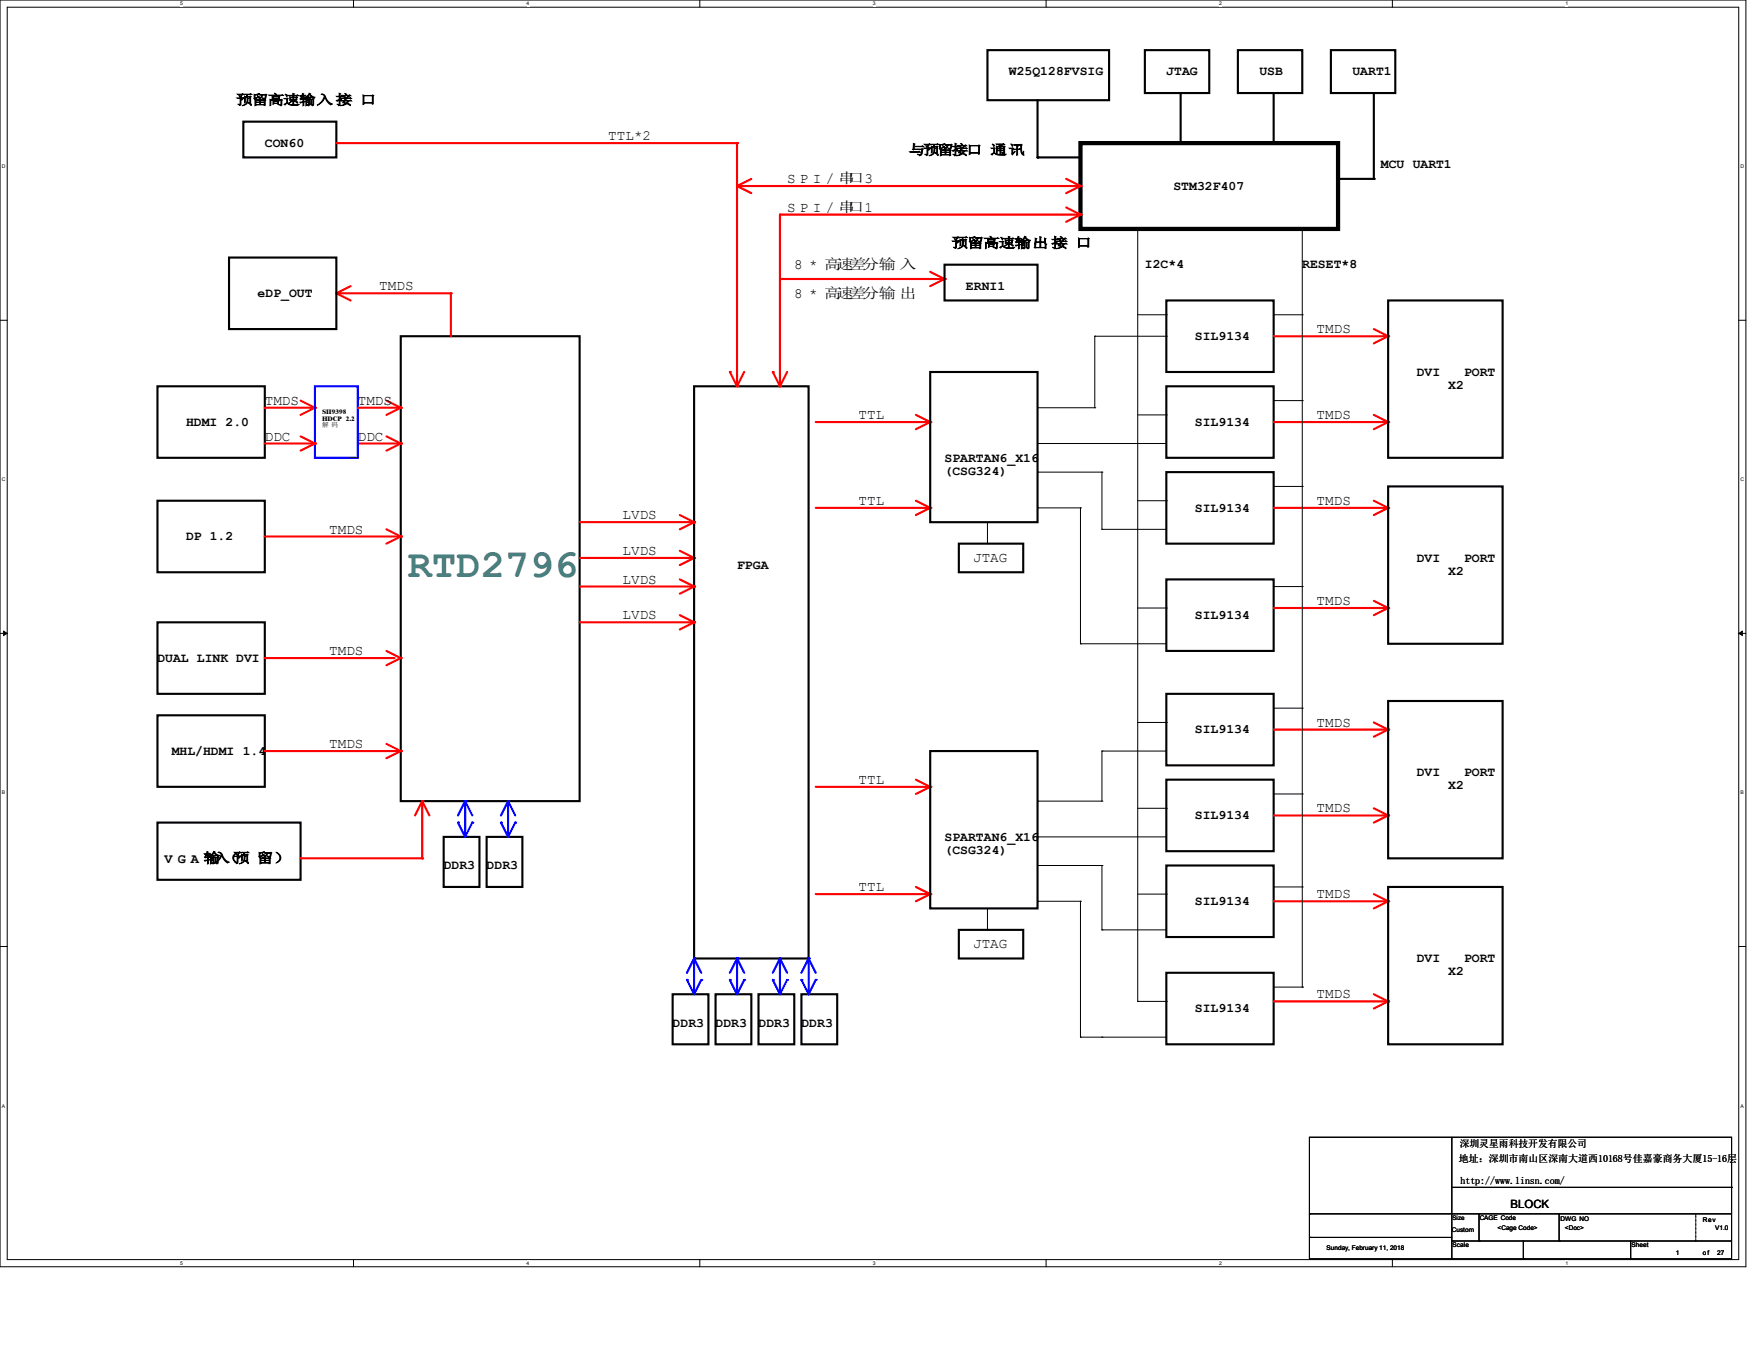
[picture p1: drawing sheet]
<svg xmlns="http://www.w3.org/2000/svg" width="1118mm" height="864mm" viewBox="0 0 1118 864" stroke-linecap="round" stroke-linejoin="round" font-family="sans-serif">
<path d="M0 0h1116v810h-1116zM5 5h1106v800h-1106z" fill="none" stroke="#000" stroke-width=".64"/>
<g fill="#fff">
<path d="M115 1h2v3h-2z"/>
<path d="M115 806h2v3h-2z"/>
</g>
<path d="M226 0v5M226 805v5" fill="none" stroke="#000" stroke-width=".64"/>
<g fill="#fff">
<path d="M337 1h1v3h-1z"/>
<path d="M337 806h1v3h-1z"/>
</g>
<path d="M447 0v5M447 805v5" fill="none" stroke="#000" stroke-width=".64"/>
<g fill="#fff">
<path d="M558 1h2v3h-2z"/>
<path d="M558 806h2v3h-2z"/>
</g>
<path d="M668 0v5M668 805v5" fill="none" stroke="#000" stroke-width=".64"/>
<g fill="#fff">
<path d="M779 1h2v3h-2z"/>
<path d="M779 806h2v3h-2z"/>
</g>
<path d="M890 0v5M890 805v5" fill="none" stroke="#000" stroke-width=".64"/>
<g fill="#fff">
<path d="M1000 1h2v3h-2z"/>
<path d="M1000 806h2v3h-2z"/>
<path d="M1 105h3v3h-3z"/>
<path d="M1112 105h3v3h-3z"/>
<path d="M1 305h3v3h-3z"/>
<path d="M1112 305h3v3h-3z"/>
</g>
<path d="M0 205h5M1111 205h5" fill="none" stroke="#000" stroke-width=".64"/>
<g fill="#fff">
<path d="M1 505h2v3h-2z"/>
<path d="M1112 505h2v3h-2z"/>
</g>
<path d="M0 405h5M1111 405h5" fill="none" stroke="#000" stroke-width=".64"/>
<path d="M2 404l3 1-3 1zM1111 405l2-1v2z" fill="#000" stroke="#000" stroke-width=".64"/>
<g fill="#fff">
<path d="M1 705h2v4h-2z"/>
<path d="M1112 705h2v4h-2z"/>
</g>
<path d="M0 605h5M1111 605h5" fill="none" stroke="#000" stroke-width=".64"/>
<path d="M256 215h114v297h-114zM101 247h68v46h-68z" fill="none" stroke="#000" stroke-width="1.4"/>
<path d="M169 261h32" fill="none" stroke="#f00" stroke-width="1.4"/>
<circle cx="201" cy="261" r=".7" fill="#f00"/>
<path d="M192 256l9 5" fill="none" stroke="#f00" stroke-width="1.4"/>
<circle cx="201" cy="261" r=".7" fill="#f00"/>
<path d="M201 261l-9 4" fill="none" stroke="#f00" stroke-width="1.4"/>
<circle cx="201" cy="261" r=".7" fill="#f00"/>
<path d="M101 320h68v46h-68z" fill="none" stroke="#000" stroke-width="1.4"/>
<path d="M169 343h87" fill="none" stroke="#f00" stroke-width="1.4"/>
<circle cx="256" cy="343" r=".7" fill="#f00"/>
<path d="M247 338l9 5" fill="none" stroke="#f00" stroke-width="1.4"/>
<circle cx="256" cy="343" r=".7" fill="#f00"/>
<path d="M256 343l-9 5" fill="none" stroke="#f00" stroke-width="1.4"/>
<circle cx="256" cy="343" r=".7" fill="#f00"/>
<path d="M101 398h68v46h-68z" fill="none" stroke="#000" stroke-width="1.4"/>
<path d="M169 421h83" fill="none" stroke="#f00" stroke-width="1.4"/>
<circle cx="252" cy="421" r=".7" fill="#f00"/>
<path d="M247 416l9 5" fill="none" stroke="#f00" stroke-width="1.4"/>
<circle cx="256" cy="421" r=".7" fill="#f00"/>
<path d="M256 421l-9 4" fill="none" stroke="#f00" stroke-width="1.4"/>
<circle cx="256" cy="421" r=".7" fill="#f00"/>
<path d="M434 352l10 5" fill="none" stroke="#f00" stroke-width="1.4"/>
<circle cx="444" cy="357" r=".7" fill="#f00"/>
<path d="M370 357h74" fill="none" stroke="#f00" stroke-width="1.4"/>
<circle cx="444" cy="357" r=".7" fill="#f00"/>
<path d="M444 357l-10 4" fill="none" stroke="#f00" stroke-width="1.4"/>
<circle cx="444" cy="357" r=".7" fill="#f00"/>
<path d="M444 247h73v366h-73z" fill="none" stroke="#000" stroke-width="1.4"/>
<path d="M521 270h73" fill="none" stroke="#f00" stroke-width="1.4"/>
<circle cx="594" cy="270" r=".7" fill="#f00"/>
<path d="M585 265l9 5" fill="none" stroke="#f00" stroke-width="1.4"/>
<circle cx="594" cy="270" r=".7" fill="#f00"/>
<path d="M594 270l-9 4" fill="none" stroke="#f00" stroke-width="1.4"/>
<circle cx="594" cy="270" r=".7" fill="#f00"/>
<path d="M521 325h73" fill="none" stroke="#f00" stroke-width="1.4"/>
<circle cx="594" cy="325" r=".7" fill="#f00"/>
<path d="M585 320l9 5" fill="none" stroke="#f00" stroke-width="1.4"/>
<circle cx="594" cy="325" r=".7" fill="#f00"/>
<path d="M594 325l-9 4" fill="none" stroke="#f00" stroke-width="1.4"/>
<circle cx="594" cy="325" r=".7" fill="#f00"/>
<path d="M284 535h22v32h-22zM311 535h23v32h-23z" fill="none" stroke="#000" stroke-width="1.4"/>
<path d="M297 512v23" fill="none" stroke="#00f" stroke-width="1.4"/>
<circle cx="297" cy="512" r=".7" fill="#00f"/>
<path d="M297 512l-4 9" fill="none" stroke="#00f" stroke-width="1.4"/>
<circle cx="297" cy="512" r=".7" fill="#00f"/>
<path d="M297 512l5 9" fill="none" stroke="#00f" stroke-width="1.4"/>
<circle cx="297" cy="512" r=".7" fill="#00f"/>
<path d="M293 526l4 9" fill="none" stroke="#00f" stroke-width="1.4"/>
<circle cx="293" cy="526" r=".7" fill="#00f"/>
<path d="M302 526l-5 9" fill="none" stroke="#00f" stroke-width="1.4"/>
<circle cx="302" cy="526" r=".7" fill="#00f"/>
<path d="M325 512v23" fill="none" stroke="#00f" stroke-width="1.4"/>
<circle cx="325" cy="512" r=".7" fill="#00f"/>
<path d="M325 512l-5 9" fill="none" stroke="#00f" stroke-width="1.4"/>
<circle cx="325" cy="512" r=".7" fill="#00f"/>
<path d="M325 512l4 9" fill="none" stroke="#00f" stroke-width="1.4"/>
<circle cx="325" cy="512" r=".7" fill="#00f"/>
<path d="M320 526l5 9" fill="none" stroke="#00f" stroke-width="1.4"/>
<circle cx="320" cy="526" r=".7" fill="#00f"/>
<path d="M329 526l-4 9" fill="none" stroke="#00f" stroke-width="1.4"/>
<circle cx="329" cy="526" r=".7" fill="#00f"/>
<path d="M434 329l10 5" fill="none" stroke="#f00" stroke-width="1.4"/>
<circle cx="444" cy="334" r=".7" fill="#f00"/>
<path d="M370 334h74" fill="none" stroke="#f00" stroke-width="1.4"/>
<circle cx="444" cy="334" r=".7" fill="#f00"/>
<path d="M444 334l-10 4" fill="none" stroke="#f00" stroke-width="1.4"/>
<circle cx="444" cy="334" r=".7" fill="#f00"/>
<path d="M434 370l10 5" fill="none" stroke="#f00" stroke-width="1.4"/>
<circle cx="444" cy="375" r=".7" fill="#f00"/>
<path d="M370 375h74" fill="none" stroke="#f00" stroke-width="1.4"/>
<circle cx="444" cy="375" r=".7" fill="#f00"/>
<path d="M444 375l-10 5" fill="none" stroke="#f00" stroke-width="1.4"/>
<circle cx="444" cy="375" r=".7" fill="#f00"/>
<path d="M434 393l10 5" fill="none" stroke="#f00" stroke-width="1.4"/>
<circle cx="444" cy="398" r=".7" fill="#f00"/>
<path d="M370 398h74" fill="none" stroke="#f00" stroke-width="1.4"/>
<circle cx="444" cy="398" r=".7" fill="#f00"/>
<path d="M444 398l-10 4" fill="none" stroke="#f00" stroke-width="1.4"/>
<circle cx="444" cy="398" r=".7" fill="#f00"/>
<path d="M498 178h106" fill="none" stroke="#f00" stroke-width="1.4"/>
<circle cx="604" cy="178" r=".7" fill="#f00"/>
<path d="M594 174l10 4" fill="none" stroke="#f00" stroke-width="1.4"/>
<circle cx="604" cy="178" r=".7" fill="#f00"/>
<path d="M604 178l-10 5" fill="none" stroke="#f00" stroke-width="1.4"/>
<circle cx="604" cy="178" r=".7" fill="#f00"/>
<path d="M215 187h73" fill="none" stroke="#f00" stroke-width="1.4"/>
<circle cx="215" cy="187" r=".7" fill="#f00"/>
<path d="M224 183l-9 4" fill="none" stroke="#f00" stroke-width="1.4"/>
<circle cx="215" cy="187" r=".7" fill="#f00"/>
<path d="M215 187l9 5" fill="none" stroke="#f00" stroke-width="1.4"/>
<circle cx="215" cy="187" r=".7" fill="#f00"/>
<path d="M146 165h69v45h-69z" fill="none" stroke="#000" stroke-width="1.4"/>
<path d="M288 187v28" fill="none" stroke="#f00" stroke-width="1.4"/>
<circle cx="288" cy="187" r=".7" fill="#f00"/>
<path d="M101 457h68v46h-68z" fill="none" stroke="#000" stroke-width="1.4"/>
<path d="M169 480h87" fill="none" stroke="#f00" stroke-width="1.4"/>
<circle cx="256" cy="480" r=".7" fill="#f00"/>
<path d="M247 476l9 4" fill="none" stroke="#f00" stroke-width="1.4"/>
<circle cx="256" cy="480" r=".7" fill="#f00"/>
<path d="M256 480l-9 5" fill="none" stroke="#f00" stroke-width="1.4"/>
<circle cx="256" cy="480" r=".7" fill="#f00"/>
<path d="M229 284h27" fill="none" stroke="#f00" stroke-width="1.4"/>
<circle cx="256" cy="284" r=".7" fill="#f00"/>
<path d="M247 279l9 5" fill="none" stroke="#f00" stroke-width="1.4"/>
<circle cx="256" cy="284" r=".7" fill="#f00"/>
<path d="M256 284l-9 4" fill="none" stroke="#f00" stroke-width="1.4"/>
<circle cx="256" cy="284" r=".7" fill="#f00"/>
<path d="M201 247h28v46h-28z" fill="none" stroke="#00f" stroke-width="1.4"/>
<path d="M224 293h5" fill="none" stroke="#000" stroke-width=".64"/>
<circle cx="229" cy="293" r=".2" fill="#000"/>
<path d="M169 284h32" fill="none" stroke="#f00" stroke-width="1.4"/>
<circle cx="201" cy="284" r=".7" fill="#f00"/>
<path d="M192 279l9 5" fill="none" stroke="#f00" stroke-width="1.4"/>
<circle cx="201" cy="284" r=".7" fill="#f00"/>
<path d="M201 284l-9 4" fill="none" stroke="#f00" stroke-width="1.4"/>
<circle cx="201" cy="284" r=".7" fill="#f00"/>
<path d="M229 261h27" fill="none" stroke="#f00" stroke-width="1.4"/>
<circle cx="256" cy="261" r=".7" fill="#f00"/>
<path d="M247 256l9 5" fill="none" stroke="#f00" stroke-width="1.4"/>
<circle cx="256" cy="261" r=".7" fill="#f00"/>
<path d="M256 261l-9 4" fill="none" stroke="#f00" stroke-width="1.4"/>
<circle cx="256" cy="261" r=".7" fill="#f00"/>
<path d="M101 526h91v36h-91z" fill="none" stroke="#000" stroke-width="1.4"/>
<path d="M192 549h78" fill="none" stroke="#f00" stroke-width="1.4"/>
<circle cx="270" cy="549" r=".7" fill="#f00"/>
<path d="M270 512v37" fill="none" stroke="#f00" stroke-width="1.4"/>
<circle cx="270" cy="512" r=".7" fill="#f00"/>
<path d="M270 512l-5 9" fill="none" stroke="#f00" stroke-width="1.4"/>
<circle cx="270" cy="512" r=".7" fill="#f00"/>
<path d="M270 512l4 9" fill="none" stroke="#f00" stroke-width="1.4"/>
<circle cx="270" cy="512" r=".7" fill="#f00"/>
<path d="M155 78h60v23h-60z" fill="none" stroke="#000" stroke-width="1.4"/>
<path d="M471 91v156" fill="none" stroke="#f00" stroke-width="1.4"/>
<circle cx="471" cy="91" r=".7" fill="#f00"/>
<path d="M466 238l5 9" fill="none" stroke="#f00" stroke-width="1.4"/>
<circle cx="466" cy="238" r=".7" fill="#f00"/>
<path d="M476 238l-5 9" fill="none" stroke="#f00" stroke-width="1.4"/>
<circle cx="471" cy="247" r=".7" fill="#f00"/>
<path d="M215 91h256" fill="none" stroke="#f00" stroke-width="1.4"/>
<circle cx="471" cy="91" r=".7" fill="#f00"/>
<path d="M498 137v110" fill="none" stroke="#f00" stroke-width="1.4"/>
<circle cx="498" cy="137" r=".7" fill="#f00"/>
<path d="M494 238l4 9" fill="none" stroke="#f00" stroke-width="1.4"/>
<circle cx="494" cy="238" r=".7" fill="#f00"/>
<path d="M503 238l-5 9" fill="none" stroke="#f00" stroke-width="1.4"/>
<circle cx="498" cy="247" r=".7" fill="#f00"/>
<path d="M604 169h59v23h-59zM745 192h69v46h-69zM745 247h69v46h-69zM745 302h69v46h-69zM745 370h69v46h-69z" fill="none" stroke="#000" stroke-width="1.4"/>
<path d="M814 215h73" fill="none" stroke="#f00" stroke-width="1.4"/>
<circle cx="887" cy="215" r=".7" fill="#f00"/>
<path d="M878 210l9 5" fill="none" stroke="#f00" stroke-width="1.4"/>
<circle cx="887" cy="215" r=".7" fill="#f00"/>
<path d="M887 215l-9 4" fill="none" stroke="#f00" stroke-width="1.4"/>
<circle cx="887" cy="215" r=".7" fill="#f00"/>
<path d="M814 270h73" fill="none" stroke="#f00" stroke-width="1.4"/>
<circle cx="887" cy="270" r=".7" fill="#f00"/>
<path d="M878 265l9 5" fill="none" stroke="#f00" stroke-width="1.4"/>
<circle cx="887" cy="270" r=".7" fill="#f00"/>
<path d="M887 270l-9 4" fill="none" stroke="#f00" stroke-width="1.4"/>
<circle cx="887" cy="270" r=".7" fill="#f00"/>
<path d="M814 325h73" fill="none" stroke="#f00" stroke-width="1.4"/>
<circle cx="887" cy="325" r=".7" fill="#f00"/>
<path d="M878 320l9 5" fill="none" stroke="#f00" stroke-width="1.4"/>
<circle cx="887" cy="325" r=".7" fill="#f00"/>
<path d="M887 325l-9 4" fill="none" stroke="#f00" stroke-width="1.4"/>
<circle cx="887" cy="325" r=".7" fill="#f00"/>
<path d="M814 389h73" fill="none" stroke="#f00" stroke-width="1.4"/>
<circle cx="887" cy="389" r=".7" fill="#f00"/>
<path d="M878 384l9 5" fill="none" stroke="#f00" stroke-width="1.4"/>
<circle cx="887" cy="389" r=".7" fill="#f00"/>
<path d="M887 389l-9 4" fill="none" stroke="#f00" stroke-width="1.4"/>
<circle cx="887" cy="389" r=".7" fill="#f00"/>
<path d="M594 238h69v96h-69zM613 348h41v18h-41zM745 444h69v45h-69zM745 498h69v46h-69zM745 553h69v46h-69zM745 622h69v46h-69z" fill="none" stroke="#000" stroke-width="1.4"/>
<path d="M631 334v14" fill="none" stroke="#000" stroke-width=".64"/>
<circle cx="631" cy="348" r=".2" fill="#000"/>
<path d="M814 466h73" fill="none" stroke="#f00" stroke-width="1.4"/>
<circle cx="887" cy="466" r=".7" fill="#f00"/>
<path d="M878 462l9 4" fill="none" stroke="#f00" stroke-width="1.4"/>
<circle cx="887" cy="466" r=".7" fill="#f00"/>
<path d="M887 466l-9 5" fill="none" stroke="#f00" stroke-width="1.4"/>
<circle cx="887" cy="466" r=".7" fill="#f00"/>
<path d="M814 521h73" fill="none" stroke="#f00" stroke-width="1.4"/>
<circle cx="887" cy="521" r=".7" fill="#f00"/>
<path d="M878 517l9 4" fill="none" stroke="#f00" stroke-width="1.4"/>
<circle cx="887" cy="521" r=".7" fill="#f00"/>
<path d="M887 521l-9 5" fill="none" stroke="#f00" stroke-width="1.4"/>
<circle cx="887" cy="521" r=".7" fill="#f00"/>
<path d="M814 576h73" fill="none" stroke="#f00" stroke-width="1.4"/>
<circle cx="887" cy="576" r=".7" fill="#f00"/>
<path d="M878 572l9 4" fill="none" stroke="#f00" stroke-width="1.4"/>
<circle cx="887" cy="576" r=".7" fill="#f00"/>
<path d="M887 576l-9 5" fill="none" stroke="#f00" stroke-width="1.4"/>
<circle cx="887" cy="576" r=".7" fill="#f00"/>
<path d="M814 640h73" fill="none" stroke="#f00" stroke-width="1.4"/>
<circle cx="887" cy="640" r=".7" fill="#f00"/>
<path d="M878 636l9 4" fill="none" stroke="#f00" stroke-width="1.4"/>
<circle cx="887" cy="640" r=".7" fill="#f00"/>
<path d="M887 640l-9 5" fill="none" stroke="#f00" stroke-width="1.4"/>
<circle cx="887" cy="640" r=".7" fill="#f00"/>
<path d="M430 636h23v32h-23zM457 636h23v32h-23zM485 636h23v32h-23zM512 636h23v32h-23z" fill="none" stroke="#000" stroke-width="1.4"/>
<path d="M444 613v23" fill="none" stroke="#00f" stroke-width="1.4"/>
<circle cx="444" cy="613" r=".7" fill="#00f"/>
<path d="M444 613l-5 9" fill="none" stroke="#00f" stroke-width="1.4"/>
<circle cx="444" cy="613" r=".7" fill="#00f"/>
<path d="M444 613l4 9" fill="none" stroke="#00f" stroke-width="1.4"/>
<circle cx="444" cy="613" r=".7" fill="#00f"/>
<path d="M439 626l5 10" fill="none" stroke="#00f" stroke-width="1.4"/>
<circle cx="439" cy="626" r=".7" fill="#00f"/>
<path d="M448 626l-4 10" fill="none" stroke="#00f" stroke-width="1.4"/>
<circle cx="448" cy="626" r=".7" fill="#00f"/>
<path d="M471 613v23" fill="none" stroke="#00f" stroke-width="1.4"/>
<circle cx="471" cy="613" r=".7" fill="#00f"/>
<path d="M471 613l-5 9" fill="none" stroke="#00f" stroke-width="1.4"/>
<circle cx="471" cy="613" r=".7" fill="#00f"/>
<path d="M471 613l5 9" fill="none" stroke="#00f" stroke-width="1.4"/>
<circle cx="471" cy="613" r=".7" fill="#00f"/>
<path d="M466 626l5 10" fill="none" stroke="#00f" stroke-width="1.4"/>
<circle cx="466" cy="626" r=".7" fill="#00f"/>
<path d="M476 626l-5 10" fill="none" stroke="#00f" stroke-width="1.4"/>
<circle cx="476" cy="626" r=".7" fill="#00f"/>
<path d="M498 613v23" fill="none" stroke="#00f" stroke-width="1.4"/>
<circle cx="498" cy="613" r=".7" fill="#00f"/>
<path d="M498 613l-4 9" fill="none" stroke="#00f" stroke-width="1.4"/>
<circle cx="498" cy="613" r=".7" fill="#00f"/>
<path d="M498 613l5 9" fill="none" stroke="#00f" stroke-width="1.4"/>
<circle cx="498" cy="613" r=".7" fill="#00f"/>
<path d="M494 626l4 10" fill="none" stroke="#00f" stroke-width="1.4"/>
<circle cx="494" cy="626" r=".7" fill="#00f"/>
<path d="M503 626l-5 10" fill="none" stroke="#00f" stroke-width="1.4"/>
<circle cx="503" cy="626" r=".7" fill="#00f"/>
<path d="M517 613v23" fill="none" stroke="#00f" stroke-width="1.4"/>
<circle cx="517" cy="613" r=".7" fill="#00f"/>
<path d="M517 613l-5 9" fill="none" stroke="#00f" stroke-width="1.4"/>
<circle cx="517" cy="613" r=".7" fill="#00f"/>
<path d="M517 613l4 9" fill="none" stroke="#00f" stroke-width="1.4"/>
<circle cx="517" cy="613" r=".7" fill="#00f"/>
<path d="M512 626l5 10" fill="none" stroke="#00f" stroke-width="1.4"/>
<circle cx="512" cy="626" r=".7" fill="#00f"/>
<path d="M521 626l-4 10" fill="none" stroke="#00f" stroke-width="1.4"/>
<circle cx="521" cy="626" r=".7" fill="#00f"/>
<path d="M521 503h73" fill="none" stroke="#f00" stroke-width="1.4"/>
<circle cx="594" cy="503" r=".7" fill="#f00"/>
<path d="M585 498l9 5" fill="none" stroke="#f00" stroke-width="1.4"/>
<circle cx="594" cy="503" r=".7" fill="#f00"/>
<path d="M594 503l-9 5" fill="none" stroke="#f00" stroke-width="1.4"/>
<circle cx="594" cy="503" r=".7" fill="#f00"/>
<path d="M521 572h73" fill="none" stroke="#f00" stroke-width="1.4"/>
<circle cx="594" cy="572" r=".7" fill="#f00"/>
<path d="M585 567l9 5" fill="none" stroke="#f00" stroke-width="1.4"/>
<circle cx="594" cy="572" r=".7" fill="#f00"/>
<path d="M594 572l-9 4" fill="none" stroke="#f00" stroke-width="1.4"/>
<circle cx="594" cy="572" r=".7" fill="#f00"/>
<g fill="none" stroke="#000" stroke-width="1.4">
<path d="M631 32h78v32h-78zM732 32h41v27h-41zM791 32h41v27h-41zM850 32h42v27h-42zM754 59v32M814 59v32M878 59v55h-23M663 64v37h27M887 192h73v101h-73zM887 311h73v101h-73zM887 448h73v101h-73zM594 480h69v101h-69z"/>
<path d="M887 567h73v101h-73zM613 594h41v19h-41z"/>
</g>
<g fill="none" stroke="#000" stroke-width=".64">
<path d="M727 146v494h18M832 146v485h-18M727 201h18M745 215h-45v46h-37M814 201h18M814 256h18M727 265h18M663 284h82M663 302h41v36h41M814 311h18M663 325h27v87h55M727 320h18"/>
<path d="M814 375h18M727 389h18M814 453h18M727 462h18M745 480h-41v32h-41M727 517h18M814 508h18M663 535h82M663 553h41v41h41M663 576h27v87h55M727 572h18M814 567h18"/>
<path d="M631 581v13"/>
</g>
<g fill="#000">
<circle cx="754" cy="91" r=".7"/>
<circle cx="814" cy="91" r=".7"/>
<circle cx="663" cy="101" r=".7"/>
<circle cx="855" cy="114" r=".7"/>
<circle cx="878" cy="114" r=".7"/>
<circle cx="700" cy="215" r=".2"/>
<circle cx="745" cy="201" r=".2"/>
<circle cx="745" cy="215" r=".2"/>
<circle cx="832" cy="201" r=".2"/>
<circle cx="832" cy="256" r=".2"/>
<circle cx="700" cy="261" r=".2"/>
<circle cx="745" cy="265" r=".2"/>
<circle cx="663" cy="284" r=".2"/>
<circle cx="663" cy="302" r=".2"/>
<circle cx="704" cy="302" r=".2"/>
<circle cx="832" cy="311" r=".2"/>
<circle cx="663" cy="325" r=".2"/>
<circle cx="690" cy="325" r=".2"/>
<circle cx="704" cy="338" r=".2"/>
<circle cx="745" cy="320" r=".2"/>
<circle cx="832" cy="375" r=".2"/>
<circle cx="745" cy="389" r=".2"/>
<circle cx="690" cy="412" r=".2"/>
<circle cx="832" cy="453" r=".2"/>
<circle cx="745" cy="462" r=".2"/>
<circle cx="704" cy="480" r=".2"/>
<circle cx="663" cy="512" r=".2"/>
<circle cx="704" cy="512" r=".2"/>
<circle cx="745" cy="517" r=".2"/>
<circle cx="832" cy="508" r=".2"/>
<circle cx="663" cy="535" r=".2"/>
<circle cx="663" cy="553" r=".2"/>
<circle cx="704" cy="553" r=".2"/>
<circle cx="663" cy="576" r=".2"/>
<circle cx="690" cy="576" r=".2"/>
<circle cx="745" cy="572" r=".2"/>
<circle cx="832" cy="567" r=".2"/>
<circle cx="631" cy="594" r=".2"/>
<circle cx="704" cy="594" r=".2"/>
<circle cx="832" cy="631" r=".2"/>
<circle cx="727" cy="640" r=".2"/>
<circle cx="745" cy="640" r=".2"/>
<circle cx="690" cy="663" r=".2"/>
<circle cx="704" cy="663" r=".2"/>
</g>
<path d="M690 91h165v55h-165z" fill="none" stroke="#000" stroke-width="2.7"/>
<path d="M498 137h192" fill="none" stroke="#f00" stroke-width="1.4"/>
<circle cx="690" cy="137" r=".7" fill="#f00"/>
<path d="M681 133l9 4" fill="none" stroke="#f00" stroke-width="1.4"/>
<circle cx="690" cy="137" r=".7" fill="#f00"/>
<path d="M690 137l-9 5" fill="none" stroke="#f00" stroke-width="1.4"/>
<circle cx="690" cy="137" r=".7" fill="#f00"/>
<path d="M471 119h219" fill="none" stroke="#f00" stroke-width="1.4"/>
<circle cx="690" cy="119" r=".7" fill="#f00"/>
<path d="M681 114l9 5" fill="none" stroke="#f00" stroke-width="1.4"/>
<circle cx="690" cy="119" r=".7" fill="#f00"/>
<path d="M690 119l-9 4" fill="none" stroke="#f00" stroke-width="1.4"/>
<circle cx="690" cy="119" r=".7" fill="#f00"/>
<path d="M480 114l-9 5" fill="none" stroke="#f00" stroke-width="1.4"/>
<circle cx="471" cy="119" r=".7" fill="#f00"/>
<path d="M471 119l9 4" fill="none" stroke="#f00" stroke-width="1.4"/>
<circle cx="471" cy="119" r=".7" fill="#f00"/>
<path d="M837 727h269v78h-269zM928 727v78M928 759h178M837 776h269M945 776v17M996 776v17M837 791h91M928 793h178M973 793v12M1042 793v12" fill="none" stroke="#000" stroke-width=".64"/>
<g fill="#000">
<circle cx="1106" cy="759" r=".2"/>
<circle cx="837" cy="776" r=".2"/>
<circle cx="837" cy="791" r=".2"/>
<circle cx="928" cy="793" r=".2"/>
<circle cx="945" cy="793" r=".2"/>
<circle cx="996" cy="793" r=".2"/>
<circle cx="928" cy="805" r=".2"/>
<circle cx="973" cy="805" r=".2"/>
<circle cx="1042" cy="805" r=".2"/>
</g>
<path d="M1084 776v17" fill="none" stroke="#000" stroke-width=".64" stroke-dasharray="0 .8"/>
<circle cx="1084" cy="793" r=".2" fill="#000" stroke-dasharray="0 .8"/>
<text font-size="25.6" fill="#408080" x="261" y="369">RTD2796</text>
<g font-size="9.1">
<text x="389" y="90">TTL*2</text>
<text x="503" y="117">S P I / 串</text>
<text x="541" y="117">口3</text>
<text x="503" y="135">S P I / 串</text>
<text x="541" y="135">口1</text>
<text x="508" y="172">8 * 高速差分输 入</text>
<text x="242" y="186">TMDS</text>
<text x="508" y="190">8 * 高速差分输 出</text>
<text x="841" y="213">TMDS</text>
<text x="169" y="259">TMDS</text>
<text x="229" y="259">TMDS</text>
<text x="549" y="268">TTL</text>
<text x="841" y="268">TMDS</text>
<text x="169" y="282">DDC</text>
<text x="229" y="282">DDC</text>
<text x="549" y="323">TTL</text>
<text x="841" y="323">TMDS</text>
<text x="398" y="332">LVDS</text>
<text x="210" y="341">TMDS</text>
<text x="398" y="355">LVDS</text>
<text x="622" y="359">JTAG</text>
<text x="398" y="373">LVDS</text>
<text x="841" y="387">TMDS</text>
<text x="398" y="396">LVDS</text>
<text x="210" y="419">TMDS</text>
<text x="841" y="464">TMDS</text>
<text x="210" y="478">TMDS</text>
<text x="549" y="501">TTL</text>
<text x="841" y="519">TMDS</text>
<text x="549" y="570">TTL</text>
<text x="841" y="574">TMDS</text>
<text x="622" y="606">JTAG</text>
<text x="841" y="638">TMDS</text>
</g>
<g font-size="8.7">
<text x="151" y="67">预留高速输入 接 口</text>
<text x="581" y="99">与预留接口 通讯</text>
<text x="608" y="158">预留高速输出 接 口</text>
<text x="105" y="551">V G A 输 （</text>
<text x="136" y="551">入 预 留）</text>
</g>
<g font-size="8.3">
<text x="645" y="48">W25Q128FVSIG</text>
<text x="745" y="48">JTAG</text>
<text x="805" y="48">USB</text>
<text x="864" y="48">UART1</text>
<text x="169" y="94">CON60</text>
<text x="882" y="108">MCU UART1</text>
<text x="750" y="121">STM32F407</text>
<text x="732" y="172">I2C*4</text>
<text x="832" y="172">RESET*8</text>
<text x="617" y="185">ERNI1</text>
<text x="165" y="190">eDP_OUT</text>
<text x="764" y="217">SIL9134</text>
<text x="905" y="240">DVI</text>
<text x="936" y="240">PORT</text>
<text x="925" y="249">X2</text>
<text x="119" y="272">HDMI 2.0</text>
<text x="764" y="272">SIL9134</text>
<text x="604" y="295">SPARTAN6_X16</text>
<text x="604" y="303">(CSG324)</text>
<text x="764" y="327">SIL9134</text>
<text x="119" y="345">DP 1.2</text>
<text x="905" y="359">DVI</text>
<text x="936" y="359">PORT</text>
<text x="471" y="364">FPGA</text>
<text x="925" y="367">X2</text>
<text x="764" y="396">SIL9134</text>
<text x="101" y="423">DUAL LINK DVI</text>
<text x="764" y="469">SIL9134</text>
<text x="110" y="483">MHL/HDMI 1.4</text>
<text x="905" y="496">DVI</text>
<text x="936" y="496">PORT</text>
<text x="925" y="505">X2</text>
<text x="764" y="524">SIL9134</text>
<text x="604" y="537">SPARTAN6_X16</text>
<text x="604" y="546">(CSG324)</text>
<text x="284" y="556">DDR3</text>
<text x="311" y="556">DDR3</text>
<text x="764" y="579">SIL9134</text>
<text x="905" y="615">DVI</text>
<text x="936" y="615">PORT</text>
<text x="925" y="623">X2</text>
<text x="764" y="647">SIL9134</text>
<text x="430" y="656">DDR3</text>
<text x="457" y="656">DDR3</text>
<text x="485" y="656">DDR3</text>
<text x="512" y="656">DDR3</text>
</g>
<text font-size="7.3" x="965" y="772">BLOCK</text>
<g font-size="6.4">
<text x="933" y="733">深圳灵星雨科技开发有限公司</text>
<text x="932" y="743">地址：深圳市南山区深南大道西10168号佳嘉豪商务大厦15-16层</text>
<text x="933" y="757">http://www.linsn.com/</text>
</g>
<g font-size="4.2">
<text x="206" y="265">SII9398</text>
<text x="206" y="269">HDCP 2.2</text>
<text x="206" y="273">解 码</text>
</g>
<g font-size="4.1">
<text x="946" y="780">CAGE Code</text>
<text x="997" y="781">DWG NO</text>
<text x="1088" y="781">Rev</text>
<text x="928" y="788">Custom</text>
<text x="957" y="786">&lt;Cage Code&gt;</text>
<text x="1000" y="786">&lt;Doc&gt;</text>
<text x="1096" y="786">V1.0</text>
<text x="928" y="797">Scale</text>
<text x="1042" y="797">Sheet</text>
<text x="848" y="799">Sunday, February 11, 2018</text>
<text x="1071" y="802">1</text>
<text x="1088" y="802">of</text>
<text x="1097" y="802">27</text>
</g>
<text font-size="4" x="928" y="780">Size</text>
<g font-size="3.3">
<text x="115" y="3">5</text>
<text x="337" y="3">4</text>
<text x="558" y="3">3</text>
<text x="779" y="3">2</text>
<text x="1000" y="3">1</text>
<text x="1" y="108">D</text>
<text x="1112" y="108">D</text>
<text x="1" y="308">C</text>
<text x="1112" y="308">C</text>
<text x="1" y="508">B</text>
<text x="1112" y="508">B</text>
<text x="1" y="708">A</text>
<text x="1112" y="708">A</text>
<text x="115" y="809">5</text>
<text x="337" y="809">4</text>
<text x="558" y="809">3</text>
<text x="779" y="809">2</text>
<text x="1000" y="809">1</text>
</g>
</svg>
